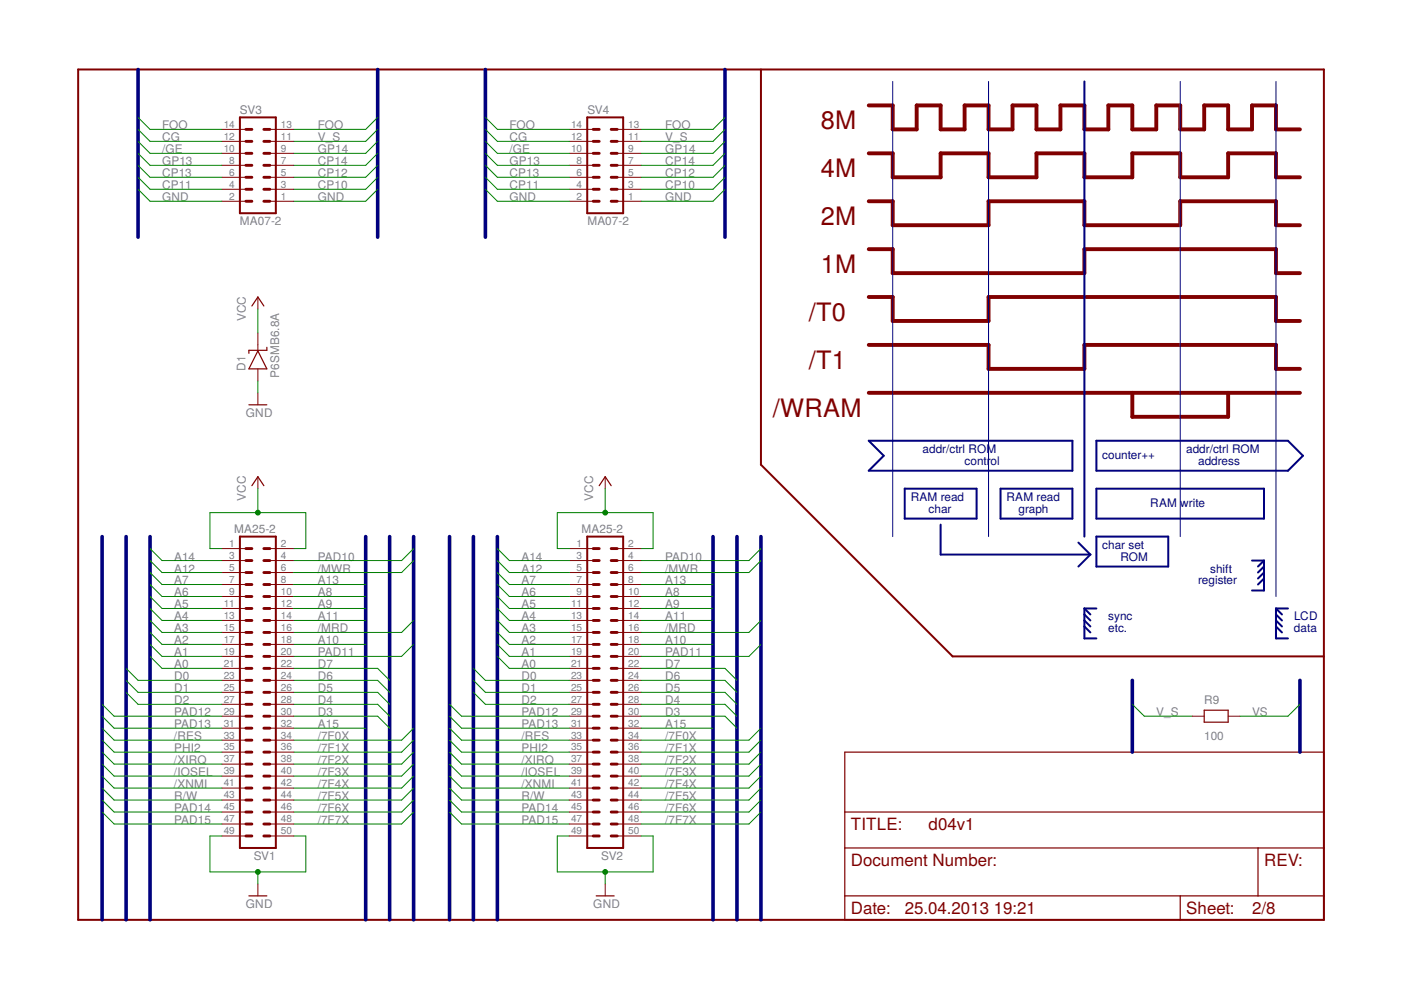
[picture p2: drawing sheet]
<svg xmlns="http://www.w3.org/2000/svg" width="297mm" height="210mm" viewBox="0 0 297 210" stroke-linecap="round" stroke-linejoin="round" font-family="sans-serif">
<path d="M184.2 22.4h5.1v5h5.1v-5h5v5h5.1v-5h5.1v5h5.1v-5h5.1v5h5v-5h5.1v5h5.1v-5h5.1v5h5.1v-5h5v5h5.1v-5h5.1v5h5.1v-5h5v5h5.1M184.2 32.5h5.1v5.1h10.1v-5.1h10.2v5.1h10.2v-5.1h10.1v5.1h10.2v-5.1h10.1v5.1h10.2v-5.1h10.1v5.1h5.1M184.2 42.7h5.1v5.1h20.3v-5.1h20.3v5.1h20.3v-5.1h20.3v5.1h5.1M184.2 52.8h5.1v5.1h40.6v-5.1h40.6v5.1h5.1M184.2 63h5.1v5.1h20.3v-5.1h60.9v5.1h5.1M184.2 73.1h25.4v5.1h20.3v-5.1h40.6v5.1h5.1M184.2 83.3h91.4M240.1 83.3v5.1h20.3v-5.1" fill="none" stroke="#800000" stroke-width=".83"/>
<path d="M16.6 14.7h264.1v180.3h-264.1zM161.3 14.7v83.8l40.7 40.7h78.7M50.9 24.9h7.6v20.3h-7.6zM124.5 24.9h7.6v20.3h-7.6zM50.9 113.8h7.6v66h-7.6zM124.5 113.8h7.6v66h-7.6z" fill="none" stroke="#800000" stroke-width=".42"/>
<g fill="none" stroke="#800000" stroke-width=".25">
<path d="M53.4 64.9l1.3-1.9 1.2 1.9M54.7 74.4l1.9 3.8h-3.8zM56.6 73.6v.7h-3.8v.6M52.8 85.8h3.8M53.4 103l1.3-1.9 1.2 1.9M127 103l1.3-1.9 1.3 1.9M179.1 159.5h101.6v35.5h-101.6zM255.3 150.6h5.1v2.5h-5.1zM179.1 179.8h101.6M179.1 172.2h101.6M266.7 179.8v10.1M52.8 189.9h3.8"/>
<path d="M126.4 189.9h3.8M179.1 189.9h101.6M250.2 189.9v5.1"/>
</g>
<g fill="none" stroke="#800000" stroke-width=".61">
<path d="M52.1 37.6h1.3M52.1 30h1.3M52.1 32.5h1.3M52.1 35.1h1.3M52.1 27.4h1.3M55.9 37.6h1.3M55.9 30h1.3M55.9 32.5h1.3M55.9 35.1h1.3M55.9 27.4h1.3M125.8 37.6h1.2M125.8 30h1.2"/>
<path d="M125.8 32.5h1.2M125.8 35.1h1.2M125.8 27.4h1.2M129.6 37.6h1.3M129.6 30h1.3M129.6 32.5h1.3M129.6 35.1h1.3M129.6 27.4h1.3M52.1 40.1h1.3M52.1 42.7h1.3M55.9 40.1h1.3M55.9 42.7h1.3"/>
<path d="M125.8 40.1h1.2M125.8 42.7h1.2M129.6 40.1h1.3M129.6 42.7h1.3M52.1 118.9h1.3M52.1 116.3h1.3M55.9 118.9h1.3M55.9 116.3h1.3M125.8 118.9h1.2M125.8 116.3h1.2M129.6 118.9h1.3M129.6 116.3h1.3"/>
<path d="M52.1 121.4h1.3M52.1 126.5h1.3M52.1 123.9h1.3M52.1 134.1h1.3M52.1 131.6h1.3M52.1 129h1.3M52.1 139.2h1.3M52.1 136.6h1.3M55.9 121.4h1.3M55.9 126.5h1.3M55.9 123.9h1.3M55.9 134.1h1.3"/>
<path d="M55.9 131.6h1.3M55.9 129h1.3M55.9 139.2h1.3M55.9 136.6h1.3M125.8 121.4h1.2M125.8 126.5h1.2M125.8 123.9h1.2M125.8 134.1h1.2M125.8 131.6h1.2M125.8 129h1.2M125.8 139.2h1.2M125.8 136.6h1.2"/>
<path d="M129.6 121.4h1.3M129.6 126.5h1.3M129.6 123.9h1.3M129.6 134.1h1.3M129.6 131.6h1.3M129.6 129h1.3M129.6 139.2h1.3M129.6 136.6h1.3M52.1 146.8h1.3M52.1 144.3h1.3M52.1 141.7h1.3M52.1 151.8h1.3"/>
<path d="M52.1 149.3h1.3M52.1 156.9h1.3M52.1 154.4h1.3M52.1 159.5h1.3M55.9 146.8h1.3M55.9 144.3h1.3M55.9 141.7h1.3M55.9 151.8h1.3M55.9 149.3h1.3M55.9 156.9h1.3M55.9 154.4h1.3M55.9 159.5h1.3"/>
<path d="M125.8 146.8h1.2M125.8 144.3h1.2M125.8 141.7h1.2M125.8 151.8h1.2M125.8 149.3h1.2M125.8 156.9h1.2M125.8 154.4h1.2M125.8 159.5h1.2M129.6 146.8h1.3M129.6 144.3h1.3M129.6 141.7h1.3M129.6 151.8h1.3"/>
<path d="M129.6 149.3h1.3M129.6 156.9h1.3M129.6 154.4h1.3M129.6 159.5h1.3M52.1 162h1.3M52.1 164.5h1.3M52.1 167.1h1.3M52.1 169.6h1.3M52.1 172.2h1.3M52.1 174.7h1.3M52.1 177.2h1.3M55.9 162h1.3"/>
<path d="M55.9 164.5h1.3M55.9 167.1h1.3M55.9 169.6h1.3M55.9 172.2h1.3M55.9 174.7h1.3M55.9 177.2h1.3M125.8 162h1.2M125.8 164.5h1.2M125.8 167.1h1.2M125.8 169.6h1.2M125.8 172.2h1.2M125.8 174.7h1.2"/>
<path d="M125.8 177.2h1.2M129.6 162h1.3M129.6 164.5h1.3M129.6 167.1h1.3M129.6 169.6h1.3M129.6 172.2h1.3M129.6 174.7h1.3M129.6 177.2h1.3"/>
</g>
<g fill="none" stroke="#800000" stroke-width=".21">
<path d="M47.1 37.6h5M47.1 35.1h5M47.1 32.5h5M47.1 30h5M47.1 27.4h5M57.2 37.6h5.1M57.2 35.1h5.1M57.2 32.5h5.1M57.2 30h5.1M57.2 27.4h5.1M120.7 37.6h5.1M120.7 35.1h5.1"/>
<path d="M120.7 32.5h5.1M120.7 30h5.1M120.7 27.4h5.1M130.9 37.6h5M130.9 35.1h5M130.9 32.5h5M130.9 30h5M130.9 27.4h5M47.1 42.7h5M47.1 40.1h5M57.2 42.7h5.1M57.2 40.1h5.1"/>
<path d="M120.7 42.7h5.1M120.7 40.1h5.1M130.9 42.7h5M130.9 40.1h5M54.7 63v2.5M54.7 70.6v3.7M54.7 78.2v2.6M54.7 83.3v2.5M47.1 116.3h5M47.1 118.9h5M54.7 101.1v2.5M57.2 116.3h5.1"/>
<path d="M57.2 118.9h5.1M120.7 116.3h5.1M120.7 118.9h5.1M128.3 101.1v2.5M130.9 116.3h5M130.9 118.9h5M47.1 121.4h5M47.1 123.9h5M47.1 126.5h5M47.1 129h5M47.1 131.6h5M47.1 134.1h5"/>
<path d="M47.1 136.6h5M47.1 139.2h5M57.2 121.4h5.1M57.2 123.9h5.1M57.2 126.5h5.1M57.2 129h5.1M57.2 131.6h5.1M57.2 134.1h5.1M57.2 136.6h5.1M57.2 139.2h5.1M120.7 121.4h5.1M120.7 123.9h5.1"/>
<path d="M120.7 126.5h5.1M120.7 129h5.1M120.7 131.6h5.1M120.7 134.1h5.1M120.7 136.6h5.1M120.7 139.2h5.1M130.9 121.4h5M130.9 123.9h5M130.9 126.5h5M130.9 129h5M130.9 131.6h5M130.9 134.1h5"/>
<path d="M130.9 136.6h5M130.9 139.2h5M47.1 141.7h5M47.1 144.3h5M47.1 146.8h5M47.1 149.3h5M47.1 151.8h5M47.1 154.4h5M47.1 156.9h5M47.1 159.5h5M57.2 141.7h5.1M57.2 144.3h5.1"/>
<path d="M57.2 146.8h5.1M57.2 149.3h5.1M57.2 151.8h5.1M57.2 154.4h5.1M57.2 156.9h5.1M57.2 159.5h5.1M120.7 141.7h5.1M120.7 144.3h5.1M120.7 146.8h5.1M120.7 149.3h5.1M120.7 151.8h5.1M120.7 154.4h5.1"/>
<path d="M120.7 156.9h5.1M120.7 159.5h5.1M130.9 141.7h5M130.9 144.3h5M130.9 146.8h5M130.9 149.3h5M130.9 151.8h5M130.9 154.4h5M130.9 156.9h5M130.9 159.5h5M252.8 151.8h2.5M260.4 151.8h2.5"/>
<path d="M47.1 162h5M47.1 164.5h5M47.1 167.1h5M47.1 169.6h5M47.1 172.2h5M47.1 174.7h5M47.1 177.2h5M57.2 162h5.1M57.2 164.5h5.1M57.2 167.1h5.1M57.2 169.6h5.1M57.2 172.2h5.1"/>
<path d="M57.2 174.7h5.1M57.2 177.2h5.1M120.7 162h5.1M120.7 164.5h5.1M120.7 167.1h5.1M120.7 169.6h5.1M120.7 172.2h5.1M120.7 174.7h5.1M120.7 177.2h5.1M130.9 162h5M130.9 164.5h5M130.9 167.1h5"/>
<path d="M130.9 169.6h5M130.9 172.2h5M130.9 174.7h5M130.9 177.2h5M54.7 187.4v2.5M128.3 187.4v2.5"/>
</g>
<g fill="none" stroke="#000080" stroke-width=".76">
<path d="M29.3 14.7v35.6M80.1 14.7v35.6M102.9 14.7v35.6M153.7 14.7v35.6M21.7 113.8v81.2M26.7 113.8v81.2M31.8 113.8v81.2M77.5 113.8v81.2M82.6 113.8v81.2M87.7 113.8v81.2M95.3 113.8v81.2M100.4 113.8v81.2"/>
<path d="M105.5 113.8v81.2M151.2 113.8v81.2M156.3 113.8v81.2M161.3 113.8v81.2M240.1 144.3v15.2M275.6 144.3v15.2"/>
</g>
<path d="M189.3 17.3v96.5M209.6 17.3v96.5M250.2 17.3v96.5M270.5 17.3v109.2" fill="none" stroke="#000080" stroke-width=".21"/>
<g fill="none" stroke="#000080" stroke-width=".42">
<path d="M229.9 17.3v96.5M184.2 93.5h43.2v6.3h-43.2l3.2-3.2zM232.5 93.5h40.6l3.1 3.1-3.1 3.2h-40.6zM191.8 103.6h15.3v6.4h-15.3zM199.4 111.2v6.4h31.8M212.1 103.6h15.3v6.4h-15.3zM228.6 115l2.6 2.6M231.2 117.6l-2.6 2.5M232.5 103.6h35.5v6.4h-35.5zM232.5 113.8h15.2v6.3h-15.2zM265.5 118.9h2.5M268 118.9v6.3h-2.5"/>
<path d="M268 118.9l-1.3 1.2M229.9 129v6.4h2.6M229.9 129h2.6M229.9 129l1.3 1.3M229.9 130.3l1.3 1.3M229.9 131.6l1.3 1.2M229.9 132.8l1.3 1.3M268 120.1l-1.3 1.3M268 121.4l-1.3 1.3M268 122.7l-1.3 1.2M270.5 129v6.4h2.6M270.5 129h2.6"/>
<path d="M270.5 129l1.3 1.3M270.5 130.3l1.3 1.3M270.5 131.6l1.3 1.2M270.5 132.8l1.3 1.3"/>
</g>
<g fill="none" stroke="#008000" stroke-width=".21">
<path d="M29.3 27.4l2.5 2.6h15.3M29.3 37.6l2.5 2.5h15.3M29.3 35.1l2.5 2.5h15.3M29.3 32.5l2.5 2.6h15.3M29.3 30l2.5 2.5h15.3M29.3 24.9l2.5 2.5h15.3M80.1 27.4l-2.6 2.6h-15.2M80.1 37.6l-2.6 2.5h-15.2M80.1 35.1l-2.6 2.5h-15.2M80.1 32.5l-2.6 2.6h-15.2M80.1 30l-2.6 2.5h-15.2M80.1 24.9l-2.6 2.5h-15.2"/>
<path d="M102.9 27.4l2.6 2.6h15.2M102.9 37.6l2.6 2.5h15.2M102.9 35.1l2.6 2.5h15.2M102.9 32.5l2.6 2.6h15.2M102.9 30l2.6 2.5h15.2M102.9 24.9l2.6 2.5h15.2M153.7 27.4l-2.5 2.6h-15.3M153.7 37.6l-2.5 2.5h-15.3M153.7 35.1l-2.5 2.5h-15.3M153.7 32.5l-2.5 2.6h-15.3M153.7 30l-2.5 2.5h-15.3M153.7 24.9l-2.5 2.5h-15.3"/>
<path d="M29.3 40.1l2.5 2.6h15.3M80.1 40.1l-2.6 2.6h-15.2M102.9 40.1l2.6 2.6h15.2M153.7 40.1l-2.5 2.6h-15.3M54.7 65.5v5.1M54.7 80.8v2.5M31.8 116.3l2.6 2.6h12.7M31.8 118.9l2.6 2.5h12.7M47.1 116.3h-2.6v-7.6h20.3v7.6h-2.5M54.7 103.6v5.1M87.7 116.3l-2.5 2.6h-22.9M87.7 118.9l-2.5 2.5h-22.9"/>
<path d="M105.5 116.3l2.5 2.6h12.7M105.5 118.9l2.5 2.5h12.7M120.7 116.3h-2.5v-7.6h20.3v7.6h-2.6M128.3 103.6v5.1M161.3 116.3l-2.5 2.6h-22.9M161.3 118.9l-2.5 2.5h-22.9M31.8 139.2l2.6 2.5h12.7M31.8 121.4l2.6 2.5h12.7M31.8 129l2.6 2.6h12.7M31.8 134.1l2.6 2.5h12.7M31.8 126.5l2.6 2.5h12.7M31.8 123.9l2.6 2.6h12.7"/>
<path d="M31.8 131.6l2.6 2.5h12.7M31.8 136.6l2.6 2.6h12.7M62.3 123.9h15.2M62.3 131.6h15.2M62.3 136.6h15.2M62.3 129h15.2M62.3 126.5h15.2M87.7 131.6l-2.5 2.5h-22.9M87.7 136.6l-2.5 2.6h-22.9M105.5 139.2l2.5 2.5h12.7M105.5 121.4l2.5 2.5h12.7M105.5 129l2.5 2.6h12.7"/>
<path d="M105.5 134.1l2.5 2.5h12.7M105.5 126.5l2.5 2.5h12.7M105.5 123.9l2.5 2.6h12.7M105.5 131.6l2.5 2.5h12.7M105.5 136.6l2.5 2.6h12.7M135.9 123.9h15.3M135.9 131.6h15.3M135.9 136.6h15.3M135.9 129h15.3M135.9 126.5h15.3M161.3 131.6l-2.5 2.5h-22.9M161.3 136.6l-2.5 2.6h-22.9"/>
<path d="M21.7 154.4l2.5 2.5h22.9M21.7 156.9l2.5 2.6h22.9M21.7 149.3l2.5 2.5h22.9M21.7 151.8l2.5 2.6h22.9M21.7 159.5l2.5 2.5h22.9M26.7 141.7l2.6 2.6h17.8M26.7 144.3l2.6 2.5h17.8M26.7 146.8l2.6 2.5h17.8M62.3 141.7h17.8l2.5 2.6M62.3 151.8h17.8l2.5 2.6M62.3 144.3h17.8l2.5 2.5M62.3 146.8h17.8l2.5 2.5"/>
<path d="M62.3 149.3h17.8l2.5 2.5M62.3 154.4h15.2M87.7 154.4l-2.5 2.5h-22.9M87.7 156.9l-2.5 2.6h-22.9M87.7 159.5l-2.5 2.5h-22.9M95.3 154.4l2.6 2.5h22.8M95.3 156.9l2.6 2.6h22.8M95.3 149.3l2.6 2.5h22.8M95.3 151.8l2.6 2.6h22.8M95.3 159.5l2.6 2.5h22.8M100.4 141.7l2.5 2.6h17.8M100.4 144.3l2.5 2.5h17.8"/>
<path d="M100.4 146.8l2.5 2.5h17.8M135.9 141.7h17.8l2.6 2.6M135.9 144.3h17.8l2.6 2.5M135.9 146.8h17.8l2.6 2.5M135.9 149.3h17.8l2.6 2.5M135.9 151.8h17.8l2.6 2.6M135.9 154.4h15.3M161.3 154.4l-2.5 2.5h-22.9M161.3 156.9l-2.5 2.6h-22.9M161.3 159.5l-2.5 2.5h-22.9M240.1 149.3l2.5 2.5h10.2M275.6 149.3l-2.5 2.5h-10.2"/>
<path d="M21.7 167.1l2.5 2.5h22.9M21.7 162l2.5 2.5h22.9M21.7 172.2l2.5 2.5h22.9M21.7 164.5l2.5 2.6h22.9M21.7 169.6l2.5 2.6h22.9M47.1 177.2h-2.6v7.7h20.3v-7.7h-2.5M87.7 167.1l-2.5 2.5h-22.9M87.7 162l-2.5 2.5h-22.9M87.7 172.2l-2.5 2.5h-22.9M87.7 164.5l-2.5 2.6h-22.9M87.7 169.6l-2.5 2.6h-22.9M95.3 167.1l2.6 2.5h22.8"/>
<path d="M95.3 162l2.6 2.5h22.8M95.3 172.2l2.6 2.5h22.8M95.3 164.5l2.6 2.6h22.8M95.3 169.6l2.6 2.6h22.8M120.7 177.2h-2.5v7.7h20.3v-7.7h-2.6M161.3 167.1l-2.5 2.5h-22.9M161.3 162l-2.5 2.5h-22.9M161.3 172.2l-2.5 2.5h-22.9M161.3 164.5l-2.5 2.6h-22.9M161.3 169.6l-2.5 2.6h-22.9M54.7 184.9v2.5M128.3 184.9v2.5"/>
</g>
<g fill="#008000" stroke="#008000" stroke-width=".21">
<circle cx="54.7" cy="184.9" r=".51"/>
<circle cx="128.3" cy="184.9" r=".51"/>
<circle cx="54.7" cy="108.7" r=".51"/>
<circle cx="128.3" cy="108.7" r=".51"/>
</g>
<g font-size="5.4" fill="#800000">
<text x="174" y="27.4">8M</text>
<text x="174" y="37.6">4M</text>
<text x="174" y="47.7">2M</text>
<text x="174" y="57.9">1M</text>
<text x="171.5" y="68.1">/T0</text>
<text x="171.5" y="78.2">/T1</text>
<text x="163.9" y="88.4">/WRAM</text>
</g>
<g font-size="3.6" fill="#800000">
<text x="180.4" y="176">TITLE:</text>
<text x="196.9" y="176">d04v1</text>
<text x="180.4" y="183.6">Document Number:</text>
<text x="268" y="183.6">REV:</text>
<text x="180.4" y="193.8">Date:</text>
<text x="191.8" y="193.8">25.04.2013</text>
<text x="210.7" y="193.8">19:21</text>
<text x="251.5" y="193.8">Sheet:</text>
<text x="265.5" y="193.8">2/8</text>
</g>
<g font-size="2.5" fill="#808080">
<text x="34.4" y="30">CG</text>
<text x="34.4" y="27.4">FOO</text>
<text x="50.9" y="24.1">SV3</text>
<text x="67.4" y="30">V_S</text>
<text x="67.4" y="27.4">FOO</text>
<text x="108" y="30">CG</text>
<text x="108" y="27.4">FOO</text>
<text x="124.5" y="24.1">SV4</text>
<text x="141" y="30">V_S</text>
<text x="141" y="27.4">FOO</text>
<text x="34.4" y="32.5">/GE</text>
<text x="34.4" y="35">GP13</text>
<text x="67.4" y="35">CP14</text>
<text x="67.4" y="32.5">GP14</text>
<text x="108" y="32.5">/GE</text>
<text x="108" y="35">GP13</text>
<text x="141" y="35">CP14</text>
<text x="141" y="32.5">GP14</text>
<text x="34.4" y="40.1">CP11</text>
<text x="34.4" y="37.6">CP13</text>
<text x="67.4" y="40.1">CP10</text>
<text x="67.4" y="37.6">CP12</text>
<text x="108" y="40.1">CP11</text>
<text x="108" y="37.6">CP13</text>
<text x="141" y="40.1">CP10</text>
<text x="141" y="37.6">CP12</text>
<text x="34.4" y="42.7">GND</text>
<text x="50.9" y="47.7">MA07-2</text>
<text x="67.4" y="42.7">GND</text>
<text x="108" y="42.7">GND</text>
<text x="124.5" y="47.7">MA07-2</text>
<text x="141" y="42.7">GND</text>
<text x="52.1" y="68" transform="rotate(-90 52.1 68)">VCC</text>
<text x="52" y="78.6" transform="rotate(-90 52 78.6)">D1</text>
<text x="59.2" y="80.1" transform="rotate(-90 59.2 80.1)">P6SMB6.8A</text>
<text x="52.1" y="88.4">GND</text>
<text x="52.1" y="106.1" transform="rotate(-90 52.1 106.1)">VCC</text>
<text x="125.8" y="106.1" transform="rotate(-90 125.8 106.1)">VCC</text>
<text x="49.7" y="113">MA25-2</text>
<text x="123.3" y="113">MA25-2</text>
<text x="36.9" y="118.8">A14</text>
<text x="67.4" y="118.8">PAD10</text>
<text x="110.6" y="118.8">A14</text>
<text x="141" y="118.8">PAD10</text>
<text x="36.9" y="121.4">A12</text>
<text x="36.9" y="123.9">A7</text>
<text x="67.4" y="121.4">/MWR</text>
<text x="67.4" y="123.9">A13</text>
<text x="110.6" y="121.4">A12</text>
<text x="110.6" y="123.9">A7</text>
<text x="141" y="121.4">/MWR</text>
<text x="141" y="123.9">A13</text>
<text x="36.9" y="126.5">A6</text>
<text x="36.9" y="129">A5</text>
<text x="36.9" y="131.5">A4</text>
<text x="67.4" y="131.5">A11</text>
<text x="67.4" y="129">A9</text>
<text x="67.4" y="126.5">A8</text>
<text x="110.6" y="126.5">A6</text>
<text x="110.6" y="129">A5</text>
<text x="110.6" y="131.5">A4</text>
<text x="141" y="131.5">A11</text>
<text x="141" y="129">A9</text>
<text x="141" y="126.5">A8</text>
<text x="36.9" y="134.1">A3</text>
<text x="36.9" y="136.6">A2</text>
<text x="67.4" y="134.1">/MRD</text>
<text x="67.4" y="136.6">A10</text>
<text x="110.6" y="134.1">A3</text>
<text x="110.6" y="136.6">A2</text>
<text x="141" y="134.1">/MRD</text>
<text x="141" y="136.6">A10</text>
<text x="36.9" y="141.7">A0</text>
<text x="36.9" y="139.2">A1</text>
<text x="67.4" y="141.7">D7</text>
<text x="67.4" y="139.2">PAD11</text>
<text x="110.6" y="141.7">A0</text>
<text x="110.6" y="139.2">A1</text>
<text x="141" y="141.7">D7</text>
<text x="141" y="139.2">PAD11</text>
<text x="36.9" y="144.2">D0</text>
<text x="36.9" y="146.8">D1</text>
<text x="36.9" y="149.3">D2</text>
<text x="67.4" y="149.3">D4</text>
<text x="67.4" y="146.8">D5</text>
<text x="67.4" y="144.2">D6</text>
<text x="110.6" y="144.2">D0</text>
<text x="110.6" y="146.8">D1</text>
<text x="110.6" y="149.3">D2</text>
<text x="141" y="149.3">D4</text>
<text x="141" y="146.8">D5</text>
<text x="141" y="144.2">D6</text>
<text x="255.3" y="149.3">R9</text>
<text x="36.9" y="154.4">PAD13</text>
<text x="36.9" y="151.9">PAD12</text>
<text x="67.4" y="151.9">D3</text>
<text x="67.4" y="154.4">A15</text>
<text x="110.6" y="154.4">PAD13</text>
<text x="110.6" y="151.9">PAD12</text>
<text x="141" y="151.9">D3</text>
<text x="141" y="154.4">A15</text>
<text x="245.2" y="151.9">V_S</text>
<text x="265.5" y="151.9">VS</text>
<text x="36.9" y="156.9">/RES</text>
<text x="36.9" y="159.5">PHI2</text>
<text x="67.4" y="156.9">/7F0X</text>
<text x="67.4" y="159.5">/7F1X</text>
<text x="110.5" y="156.9">/RES</text>
<text x="110.6" y="159.5">PHI2</text>
<text x="141" y="156.9">/7F0X</text>
<text x="141" y="159.5">/7F1X</text>
<text x="255.3" y="156.9">100</text>
<text x="36.9" y="164.6">/IOSEL</text>
<text x="36.9" y="167.1">/XNMI</text>
<text x="36.9" y="162">/XIRQ</text>
<text x="67.4" y="162">/7F2X</text>
<text x="67.4" y="164.6">/7F3X</text>
<text x="67.4" y="167.1">/7F4X</text>
<text x="110.5" y="164.6">/IOSEL</text>
<text x="110.5" y="167.1">/XNMI</text>
<text x="110.5" y="162">/XIRQ</text>
<text x="141" y="162">/7F2X</text>
<text x="141" y="164.6">/7F3X</text>
<text x="141" y="167.1">/7F4X</text>
<text x="36.9" y="169.6">R/W</text>
<text x="36.9" y="172.2">PAD14</text>
<text x="67.4" y="169.6">/7F5X</text>
<text x="67.4" y="172.2">/7F6X</text>
<text x="110.6" y="169.6">R/W</text>
<text x="110.6" y="172.2">PAD14</text>
<text x="141" y="169.6">/7F5X</text>
<text x="141" y="172.2">/7F6X</text>
<text x="36.9" y="174.7">PAD15</text>
<text x="67.4" y="174.7">/7F7X</text>
<text x="110.6" y="174.7">PAD15</text>
<text x="141" y="174.7">/7F7X</text>
<text x="53.8" y="182.3">SV1</text>
<text x="127.4" y="182.3">SV2</text>
<text x="52.1" y="192.5">GND</text>
<text x="125.8" y="192.5">GND</text>
</g>
<g font-size="2.5" fill="#000080">
<text x="195.6" y="96">addr/ctrl ROM</text>
<text x="251.5" y="96">addr/ctrl ROM</text>
<text x="204.5" y="98.5">contr</text>
<text x="210" y="98.5">ol</text>
<text x="233.7" y="97.3">counter++</text>
<text x="254" y="98.5">address</text>
<text x="193.1" y="106.2">RAM read</text>
<text x="213.4" y="106.2">RAM read</text>
<text x="243.9" y="107.4">RAM</text>
<text x="250.2" y="107.4">write</text>
<text x="196.9" y="108.7">char</text>
<text x="215.9" y="108.7">graph</text>
<text x="233.7" y="116.3">char set</text>
<text x="237.5" y="118.8">ROM</text>
<text x="254" y="123.9">register</text>
<text x="256.6" y="121.4">shift</text>
<text x="235" y="131.5">sync</text>
<text x="274.4" y="131.5">LCD</text>
<text x="235" y="134.1">etc.</text>
<text x="274.4" y="134.1">data</text>
</g>
<g font-size="2.1" fill="#808080">
<text x="47.4" y="29.6">12</text>
<text x="47.4" y="27.1">14</text>
<text x="59.5" y="29.6">11</text>
<text x="59.5" y="27.1">13</text>
<text x="121.1" y="29.6">12</text>
<text x="121.1" y="27.1">14</text>
<text x="133.2" y="29.6">11</text>
<text x="133.2" y="27.1">13</text>
<text x="47.4" y="32.2">10</text>
<text x="48.6" y="34.7">8</text>
<text x="59.5" y="34.7">7</text>
<text x="59.5" y="32.2">9</text>
<text x="121.1" y="32.2">10</text>
<text x="122.3" y="34.7">8</text>
<text x="133.2" y="34.7">7</text>
<text x="133.2" y="32.2">9</text>
<text x="48.6" y="39.8">4</text>
<text x="48.6" y="37.2">6</text>
<text x="59.5" y="39.8">3</text>
<text x="59.5" y="37.2">5</text>
<text x="122.3" y="39.8">4</text>
<text x="122.3" y="37.2">6</text>
<text x="133.2" y="39.8">3</text>
<text x="133.2" y="37.2">5</text>
<text x="48.6" y="42.3">2</text>
<text x="59.5" y="42.3">1</text>
<text x="122.3" y="42.3">2</text>
<text x="133.2" y="42.3">1</text>
<text x="48.6" y="116">1</text>
<text x="48.6" y="118.5">3</text>
<text x="59.5" y="116">2</text>
<text x="59.5" y="118.5">4</text>
<text x="122.3" y="116">1</text>
<text x="122.3" y="118.5">3</text>
<text x="133.2" y="116">2</text>
<text x="133.2" y="118.5">4</text>
<text x="48.6" y="121">5</text>
<text x="48.6" y="123.6">7</text>
<text x="59.5" y="121">6</text>
<text x="59.5" y="123.6">8</text>
<text x="122.3" y="121">5</text>
<text x="122.3" y="123.6">7</text>
<text x="133.2" y="121">6</text>
<text x="133.2" y="123.6">8</text>
<text x="47.4" y="128.6">11</text>
<text x="47.4" y="131.2">13</text>
<text x="48.6" y="126.1">9</text>
<text x="59.5" y="126.1">10</text>
<text x="59.5" y="128.6">12</text>
<text x="59.5" y="131.2">14</text>
<text x="121.1" y="128.6">11</text>
<text x="121.1" y="131.2">13</text>
<text x="122.3" y="126.1">9</text>
<text x="133.2" y="126.1">10</text>
<text x="133.2" y="128.6">12</text>
<text x="133.2" y="131.2">14</text>
<text x="47.4" y="133.7">15</text>
<text x="47.4" y="136.3">17</text>
<text x="59.5" y="133.7">16</text>
<text x="59.5" y="136.3">18</text>
<text x="121.1" y="133.7">15</text>
<text x="121.1" y="136.3">17</text>
<text x="133.2" y="133.7">16</text>
<text x="133.2" y="136.3">18</text>
<text x="47.4" y="138.8">19</text>
<text x="47.4" y="141.3">21</text>
<text x="47.4" y="143.9">23</text>
<text x="59.5" y="138.8">20</text>
<text x="59.5" y="141.3">22</text>
<text x="59.5" y="143.9">24</text>
<text x="121.1" y="138.8">19</text>
<text x="121.1" y="141.3">21</text>
<text x="121.1" y="143.9">23</text>
<text x="133.2" y="138.8">20</text>
<text x="133.2" y="141.3">22</text>
<text x="133.2" y="143.9">24</text>
<text x="47.4" y="146.4">25</text>
<text x="47.4" y="149">27</text>
<text x="59.5" y="146.4">26</text>
<text x="59.5" y="149">28</text>
<text x="121.1" y="146.4">25</text>
<text x="121.1" y="149">27</text>
<text x="133.2" y="146.4">26</text>
<text x="133.2" y="149">28</text>
<text x="47.4" y="151.5">29</text>
<text x="47.4" y="154">31</text>
<text x="59.5" y="151.5">30</text>
<text x="59.5" y="154">32</text>
<text x="121.1" y="151.5">29</text>
<text x="121.1" y="154">31</text>
<text x="133.2" y="151.5">30</text>
<text x="133.2" y="154">32</text>
<text x="47.4" y="156.6">33</text>
<text x="47.4" y="159.1">35</text>
<text x="47.4" y="161.7">37</text>
<text x="59.5" y="156.6">34</text>
<text x="59.5" y="159.1">36</text>
<text x="59.5" y="161.7">38</text>
<text x="121.1" y="156.6">33</text>
<text x="121.1" y="159.1">35</text>
<text x="121.1" y="161.7">37</text>
<text x="133.2" y="156.6">34</text>
<text x="133.2" y="159.1">36</text>
<text x="133.2" y="161.7">38</text>
<text x="47.4" y="164.2">39</text>
<text x="47.4" y="166.7">41</text>
<text x="59.5" y="164.2">40</text>
<text x="59.5" y="166.7">42</text>
<text x="121.1" y="164.2">39</text>
<text x="121.1" y="166.7">41</text>
<text x="133.2" y="164.2">40</text>
<text x="133.2" y="166.7">42</text>
<text x="47.4" y="169.3">43</text>
<text x="47.4" y="171.8">45</text>
<text x="59.5" y="169.3">44</text>
<text x="59.5" y="171.8">46</text>
<text x="121.1" y="169.3">43</text>
<text x="121.1" y="171.8">45</text>
<text x="133.2" y="169.3">44</text>
<text x="133.2" y="171.8">46</text>
<text x="47.4" y="174.4">47</text>
<text x="47.4" y="176.9">49</text>
<text x="59.5" y="174.4">48</text>
<text x="59.5" y="176.9">50</text>
<text x="121.1" y="174.4">47</text>
<text x="121.1" y="176.9">49</text>
<text x="133.2" y="174.4">48</text>
<text x="133.2" y="176.9">50</text>
</g>
</svg>
